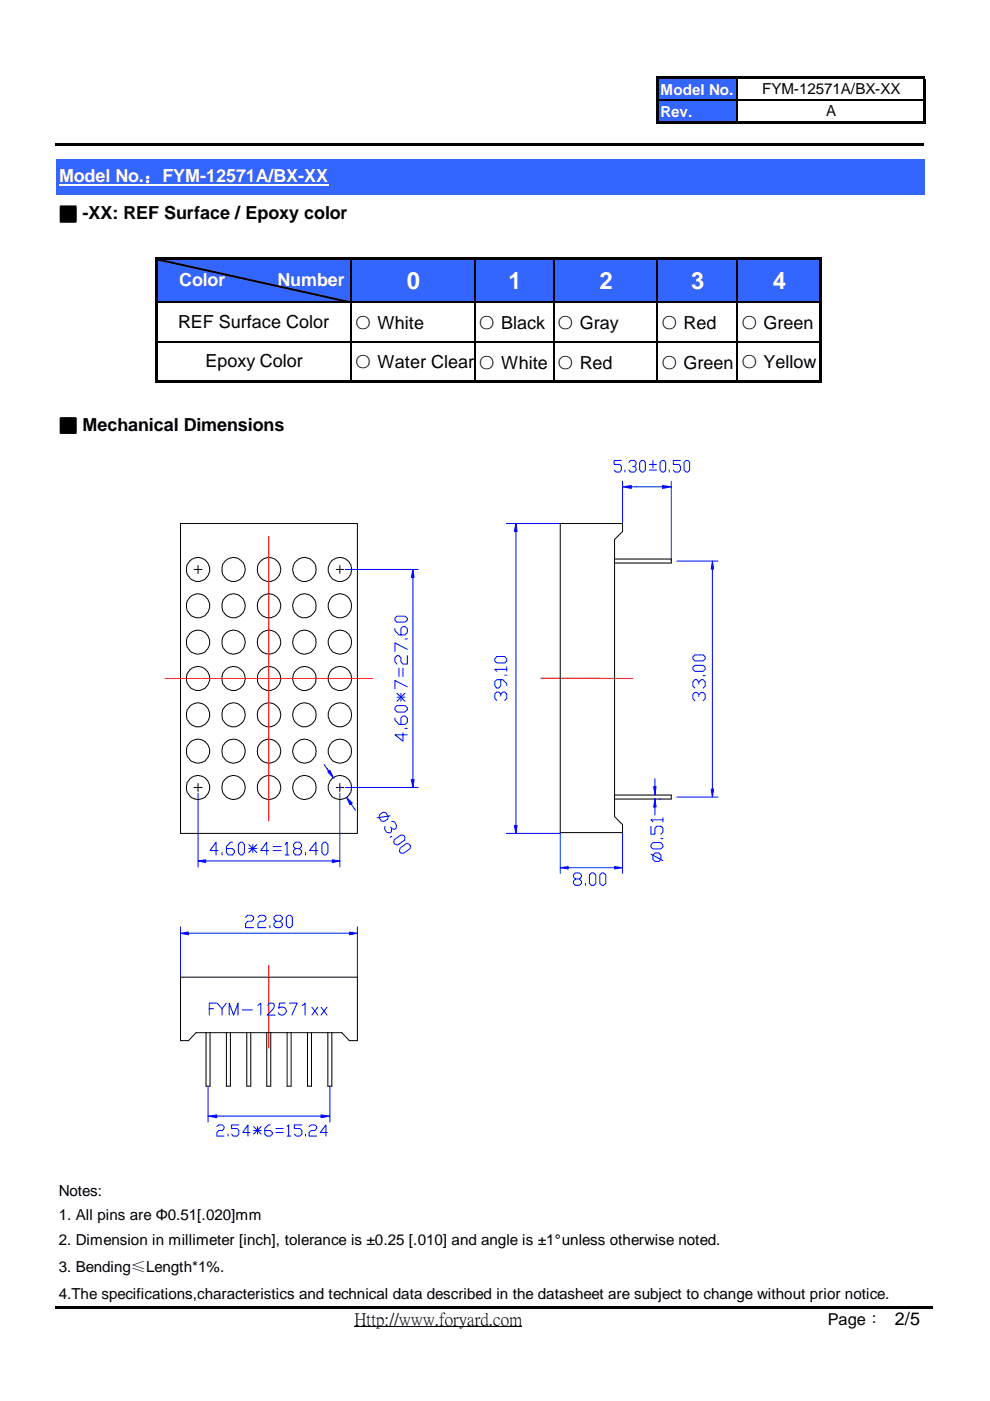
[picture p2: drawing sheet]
<svg xmlns="http://www.w3.org/2000/svg" width="210mm" height="297mm" viewBox="0 0 210 297" stroke-linecap="round" stroke-linejoin="round" font-family="sans-serif">
<g fill="#3365ff">
<path d="M139.4 16.5h17v9.6h-17z"/>
<path d="M11.9 33.7h184.1v7.6h-184.1z"/>
<path d="M33.1 54.8h140.9v9.4h-140.9z"/>
</g>
<path d="M12.5 39.1h57.1v.4h-57.1z" fill="#fff"/>
<path d="M33.4 55h.6l40.4 9.1h-.6zM75.2 281.3h35.5" fill="none" stroke="#000" stroke-width=".21"/>
<path d="M139.6 16.3h56.6v.5h-56.6zM11.8 30.5h184.2v.5h-184.2zM139.1 16.3h.5v9.9h-.5zM139.6 25.7h56.6v.5h-56.6zM195.7 16.8h.5v9.4h-.5zM33.4 54.5h140.8v.5h-140.8zM32.9 54.5h.5v26.6h-.5zM33.4 80.6h140.8v.5h-140.8zM173.7 55h.5v26.1h-.5zM11.8 277h186v.5h-186z" fill="#000"/>
<path d="M156.3 16.8v8.9M139.6 21.3h56.1M74.5 55v25.6M100.7 55v25.6M117.4 55v25.6M139.4 55v25.6M156.3 55v25.6M33.4 64.1h140.3M33.4 72.5h140.3" fill="none" stroke="#000" stroke-width=".25"/>
<path d="M33.4 55h.6l40.4 9.1h-.6z" fill-rule="evenodd" fill="#000"/>
<path d="M114.6 143.8h19.6M57 204.7v17.5" fill="none" stroke="#f00" stroke-width=".21"/>
<path d="M131.7 97.6h-1.5v.9h1.2l.3 .4v.8l-.3 .4h-.8l-.4-.4M132.5 99.7v.4M133.3 98l.4-.4h.8l.4 .4v.5l-.4 .4h-.4M134.5 98.9l.4 .3v.5l-.4 .4h-.8l-.4-.4M135.6 98l.5-.4h.4l.3 .4v1.7l-.3 .4h-.4l-.5-.4zM137.7 99.7h1.5M137.7 98.5h1.5M138.4 97.6v1.6M140 98l.4-.4h.4l.3 .4v1.7l-.3 .4h-.4l-.4-.4zM141.9 99.7v.4M144.3 97.6h-1.6v.9h1.2l.4 .4v.8l-.4 .4h-.8l-.4-.4M145 98l.5-.4h.4l.3 .4v1.7l-.3 .4h-.4l-.5-.4z" fill="none" stroke="#00f" stroke-width=".21"/>
<path d="M140.5 103l1.8 .2-1.8 .3z" fill="#00f"/>
<path d="M140.5 103l1.8 .2-1.8 .3z" fill="none" stroke="#00f" stroke-width=".21"/>
<path d="M132 103.2l1.9-.2v.5z" fill="#00f"/>
<path d="M132 103.2l1.9-.2v.5zM132 102v9M133.9 103.2h6.6M142.3 102v17M146.9 139.3l.4-.4h1.8l.4 .4v.4l-.4 .4h-1.8l-.4-.4zM146.9 141.5l.4-.4h1.8l.4 .4v.4l-.4 .4h-1.8l-.4-.4zM148.2 147.7v-.5l-.5-.4h-.4l-.4 .4v.9l.4 .5M148.2 147.2l.5-.4h.4l.4 .4v.9l-.4 .5M148.2 145v-.4l-.5-.5h-.4l-.4 .5v.9l.4 .4M148.2 144.6l.5-.5h.4l.4 .5v.9l-.4 .4M149.1 143.3h.4" fill="none" stroke="#00f" stroke-width=".21"/>
<path d="M150.8 167.3h.5l-.3 1.7z" fill="#00f"/>
<path d="M150.8 167.3h.5l-.3 1.7z" fill="none" stroke="#00f" stroke-width=".21"/>
<path d="M151 119l.3 1.6h-.5z" fill="#00f"/>
<path d="M143.5 119h8.7M151 119l.3 1.6h-.5zM151 120.6v46.7M143.5 169h8.7" fill="none" stroke="#00f" stroke-width=".21"/>
<path d="M56.6 230.3h.8" fill="none" stroke="#000" stroke-width=".21"/>
<path d="M118.8 184l1.7-.3v.5z" fill="#00f"/>
<path d="M118.8 184l1.7-.3v.5z" fill="none" stroke="#00f" stroke-width=".21"/>
<path d="M130.3 183.7l1.7 .3-1.7 .2z" fill="#00f"/>
<path d="M118.8 176.5v8.7M132 176.5v8.7M120.5 184h9.8M122 186.4l-.4-.5v-.4l.4-.4h.9l.4 .4v.4l-.4 .5h-.9l-.4 .5v.4l.4 .4h.9l.4-.4v-.4l-.4-.5M124.1 187.3v.4M125 185.5l.4-.4h.5l.4 .4v1.8l-.4 .4h-.5l-.4-.4zM127.2 185.5l.4-.4h.4l.4 .4v1.8l-.4 .4h-.4l-.4-.4zM130.3 183.7l1.7 .3-1.7 .2z" fill="none" stroke="#00f" stroke-width=".21"/>
<path d="M70.4 182.3l1.7 .2-1.7 .4z" fill="#00f"/>
<path d="M70.4 182.3l1.7 .2-1.7 .4z" fill="none" stroke="#00f" stroke-width=".21"/>
<path d="M42 182.5l1.6-.2v.6z" fill="#00f"/>
<g fill="none" stroke="#00f" stroke-width=".21">
<path d="M42 168.1v15.7M49.3 178.6h-.4l-.9 .9v1.3l.4 .5h.9l.4-.5v-.5l-.4-.4h-1.3M51 178.6h.4l.4 .5v1.7l-.4 .5h-.4l-.5-.5v-1.7zM52.7 179.9h1.7M52.7 179.1l1.7 1.7M53.6 179.1v1.7M54.4 179.1l-1.7 1.7M57.9 179.5h1.7M60.5 179.1l.4-.5v2.7M62.7 179.9l-.5-.4v-.4l.5-.5h.8l.4 .5v.4l-.4 .4h-.8l-.5 .4v.5l.5 .5h.8l.4-.5v-.5l-.4-.4M68.7 178.6h.4l.4 .5v1.7l-.4 .5h-.4l-.5-.5v-1.7zM72.1 168.1v15.7"/>
<path d="M42 182.5l1.6-.2v.6zM43.6 182.5h26.8M46.2 180.3h-1.7l1.3-1.7v2.7M47.1 180.8v.5M52.1 194.5l.4-.4h.8l.5 .4v.4l-.5 .4h-.8l-.4 .5v.9h1.7M54.7 194.5l.4-.4h.9l.4 .4v.4l-.4 .4h-.9l-.4 .5v.9h1.7M57 180.3h-1.7l1.3-1.7v2.7M57.2 196.3v.4M57.9 180.3h1.7M58.5 195.3l-.4-.4v-.4l.4-.4h.9l.5 .4v.4l-.5 .4h-.9l-.4 .5v.5l.4 .4h.9l.5-.4v-.5l-.5-.5M60.5 181.3h.8M60.7 194.5l.4-.4h.5l.4 .4v1.8l-.4 .4h-.5l-.4-.4z"/>
<path d="M64.8 180.8v.5M67.4 180.3h-1.8l1.4-1.7v2.7"/>
</g>
<path d="M74.1 197.6l1.7 .3-1.7 .3z" fill="#00f"/>
<path d="M74.1 197.6l1.7 .3-1.7 .3z" fill="none" stroke="#00f" stroke-width=".21"/>
<path d="M38.3 197.9l1.7-.3v.6z" fill="#00f"/>
<g fill="none" stroke="#00f" stroke-width=".21">
<path d="M83.7 131.1l.5-.5h1.7l.5 .5v.4l-.5 .4h-1.7l-.5-.4zM83.7 133.3v.4l.9 .9h1.3l.5-.5v-.8l-.5-.5h-.5l-.4 .5v1.3M85.9 135.5h.5M86.4 139v1.8h-1l-.4-.5v-.9l-.4-.4h-.4l-.5 .4v.9l.5 .5M86.4 137.7l-2.7-1.4v1.8M83.7 150l.5-.4h1.7l.5 .4v.5l-.5 .5h-1.7l-.5-.5zM83.7 152.2v.5l.9 .9h1.3l.5-.4v-1l-.5-.4h-.5l-.4 .4v1.4M84.2 147.8h1.7M84.2 147l1.7 1.7M84.6 141.6v1.8M85 147v1.7M85.4 155.4v1.7l-1.7-1.3h2.7"/>
<path d="M85.4 141.6v1.8M85.9 154.4h.5M85.9 147l-1.7 1.7M86.4 145.6l-2.7-1.3v1.7M38.3 197.9l1.7-.3v.6zM38.3 196.5v10.8M40 197.9h34.1M75.8 196.5v10.8"/>
</g>
<path d="M38.3 111h37.5v65.7h-37.5zM69.3 162.9l.4 .6" fill="none" stroke="#000" stroke-width=".21"/>
<path d="M87.2 165.3h.6l-.3 1.7z" fill="#00f"/>
<path d="M87.2 165.3h.6l-.3 1.7z" fill="none" stroke="#00f" stroke-width=".21"/>
<path d="M87.5 120.7l.3 1.7h-.6z" fill="#00f"/>
<path d="M73.2 120.7h15.4M87.5 120.7l.3 1.7h-.6zM87.5 122.4v42.9M105.3 139.2h1.7l.4 .5v.4l-.4 .4h-1.7l-.4-.4v-.4zM106.2 147.6v-.4l-.5-.5h-.4l-.4 .5v.9l.4 .4M106.2 147.2l.4-.5h.4l.4 .5v.9l-.4 .4M106.2 144.1v1.3l-.5 .5h-.4l-.4-.5v-.9l.4-.4h1.3l.8 .8v.5M107 143.2h.4M107.4 141.9h-2.5l.4 .4M107.4 141.4v.9M73.2 167h15.4" fill="none" stroke="#00f" stroke-width=".21"/>
<path d="M109.4 111l.2 1.7h-.5z" fill="#00f"/>
<path d="M109.4 111l.2 1.7h-.5z" fill="none" stroke="#00f" stroke-width=".21"/>
<path d="M109.1 175h.5l-.2 1.7z" fill="#00f"/>
<g fill="none" stroke="#00f" stroke-width=".21">
<path d="M107.4 111h11.4M109.4 112.7v62.3M68.7 162.1l1 1.4M74.4 170.4l1 1.4M80.5 172.7l.7-.5 .6 .1 .5 .8-.1 .6-.8 .5-.5-.1-.6-.8zM81.6 175.2l-.1 .6 .5 .6 .6 .2 .4-.2 .1-.7M82.7 173l-2.8 .4M83.1 174.2h.6l.4 .8-.1 .6-.3 .3-.6-.2-.3-.4M83.1 177.3l-.4 .2M83.6 178.1l1.4-1.1 .6 .1 .3 .4-.1 .6-1.5 1.1-.6-.2-.2-.4zM84.8 179.8l1.4-1 .6 .2 .2 .3v.6l-1.5 1-.6-.1-.2-.3zM107.4 176.7h11.4"/>
<path d="M109.1 175h.5l-.2 1.7zM44.4 213.9h.9M45.9 212.7h-1.5v2.5M46.1 212.7l1 1.2v1.3M48 212.7l-.9 1.2M48.6 215.2v-2.5l.9 2.5 1-2.5v2.5M51.4 214.1h2.1M54.7 213.2l.6-.5v2.5M56.8 213.3l.2-.5 .2-.1h.5l.4 .2a.92 .92 0 0 1-.3 1.1l-1.2 1.2h1.7M60.5 212.7h-1.2l-.2 1.1a.9 .9 0 0 1 1.4-.1 .9 .9 0 0 1-.2 1.4 .9 .9 0 0 1-1.3-.4M61.4 212.7h1.6l-1.1 2.5M64.1 213.2l.6-.5v2.5"/>
<path d="M66.1 213.5l1.3 1.7M67.4 213.5l-1.3 1.7M68.1 213.5l1.2 1.7M69.3 213.5l-1.2 1.7"/>
</g>
<g fill="none" stroke="#000" stroke-width=".21">
<path d="M42 119.9v1.7M47.6 119.1a2.53 2.53 0 0 1 4.1 .4 2.53 2.53 0 0 1-1.7 3.8l-1.1-.1a2.56 2.56 0 0 1-1.8-2l.1-1.3zM55.1 119.1a2.51 2.51 0 0 1 4.1 .3 2.51 2.51 0 0 1-1.5 3.8l-1.1 .1a2.59 2.59 0 0 1-1.5-4.2zM70.3 119a2.53 2.53 0 0 1 4 .6 2.53 2.53 0 0 1-1.8 3.7l-1-.1a2.48 2.48 0 0 1-1.9-2v-.9zM72.1 119.9v1.7M118.8 111h13.2v1.7l-1.7 1.7v58.7l1.7 1.7v1.7h-13.2zM130.3 118.5h12v.9h-12M41.1 120.7h1.7M55.1 134.5a2.49 2.49 0 0 1 4.2 .5 2.49 2.49 0 0 1-2.1 3.6 2.49 2.49 0 0 1-2.5-3.3zM71.3 120.7h1.6M40.2 149.8a2.53 2.53 0 0 1 4 .7 2.53 2.53 0 0 1-1.8 3.6h-.8a2.62 2.62 0 0 1-2.1-2.1l.1-1.3zM47.6 149.9a2.51 2.51 0 0 1 4 .3 2.51 2.51 0 0 1-1.5 3.8 1.99 1.99 0 0 1-1.7-.2l-.5-.3a2.1 2.1 0 0 1-.8-1.5l.1-1.3z"/>
<path d="M47.9 141.9a2.53 2.53 0 0 1 3.9 1 2.53 2.53 0 0 1-1.8 3.5l-1.1-.1a2.56 2.56 0 0 1-1.8-2v-.9a2.1 2.1 0 0 1 .8-1.5zM55.1 149.9a2.51 2.51 0 0 1 4.1 .3 2.51 2.51 0 0 1-1.5 3.8l-1.1 .1a2.59 2.59 0 0 1-1.5-4.2zM55.5 157.3a2.48 2.48 0 0 1 3.9 1.3 2.48 2.48 0 0 1-2.7 3.1 2.48 2.48 0 0 1-1.8-3.7zM55.5 141.9a2.53 2.53 0 0 1 3.8 1 2.53 2.53 0 0 1-1.8 3.5h-.9a2.59 2.59 0 0 1-1.1-4.5zM70.3 149.8a2.53 2.53 0 0 1 4 .7 2.53 2.53 0 0 1-1.8 3.6h-.9l-.4-.2a2.82 2.82 0 0 1-1.6-1.9v-.9zM70.4 141.9a2.53 2.53 0 0 1 3.9 1 2.53 2.53 0 0 1-1.8 3.5l-1-.1a2.48 2.48 0 0 1-1.9-2l.1-1.1zM41.1 167h1.7M42 166.1v1.7M71.3 167h1.6M72.1 166.1v1.7M130.3 168.6h12v.8h-12M38.3 207.2h37.5v13.4h-1.7l-1.6-1.7h-30.9l-1.6 1.7h-1.7z"/>
<path d="M56.6 218.9v11.4M57.4 218.9v11.4"/>
<circle cx="41.9" cy="120.8" r="2.51"/>
<circle cx="41.9" cy="136.2" r="2.5"/>
<circle cx="49.5" cy="136.1" r="2.51"/>
<circle cx="64.5" cy="136.2" r="2.52"/>
<circle cx="64.6" cy="120.7" r="2.5"/>
<circle cx="72" cy="136.1" r="2.49"/>
<circle cx="41.9" cy="143.9" r="2.51"/>
<circle cx="41.9" cy="159.3" r="2.5"/>
<circle cx="49.5" cy="159.3" r="2.51"/>
<circle cx="64.5" cy="159.3" r="2.52"/>
<circle cx="64.6" cy="143.8" r="2.5"/>
<circle cx="64.6" cy="151.5" r="2.5"/>
<circle cx="72" cy="159.3" r="2.49"/>
<circle cx="41.9" cy="167" r="2.5"/>
<circle cx="49.5" cy="167" r="2.51"/>
<circle cx="57" cy="167" r="2.51"/>
<circle cx="64.5" cy="167" r="2.52"/>
<circle cx="72" cy="167" r="2.49"/>
</g>
<path d="M69.5 163.7l.4-.4 .8 1.6z" fill="#00f"/>
<path d="M69.5 163.7l.4-.4 .8 1.6z" fill="none" stroke="#00f" stroke-width=".21"/>
<path d="M73.5 169.1l1.2 1.2-.5 .3z" fill="#00f"/>
<g fill="none" stroke="#00f" stroke-width=".21">
<path d="M70.7 164.9h.1M71.9 167h.4M72.1 166.8v.4M73.5 169.1l1.2 1.2-.5 .3zM73.5 169.1h.1M138 175.2v1.7h.9v-1.3l.4-.4h.8l.4 .4v.8l-.4 .5M138.4 178.6h1.7l.4 .6v.4l-.4 .4h-1.7l-.4-.4v-.4zM138.9 165.1v1.7M138.9 171.1v1.7M139.9 169.4h.1M140.1 177.8h.4M140.5 173.8h-2.5l.4 .4"/>
<path d="M140.5 173.4v.8M138 181.1l2.5 1.4M138.9 180.8h.8l.4 .6v.8l-.4 .4h-.8l-.5-.4v-.8z"/>
</g>
<path d="M57 113.7v60.4M35 143.8h44" fill="none" stroke="#f00" stroke-width=".21"/>
<g fill="none" stroke="#000" stroke-width=".21">
<path d="M47.8 126.7a2.52 2.52 0 0 1 3.9 .7 2.52 2.52 0 0 1-1.7 3.6l-1.1-.1a2.56 2.56 0 0 1-1.8-2l.1-1.3zM55.3 126.7a2.52 2.52 0 0 1 3.9 .7 2.52 2.52 0 0 1-1.7 3.6h-.9a2.57 2.57 0 0 1-1.3-4.3zM70.3 126.7a2.53 2.53 0 0 1 4 .6 2.53 2.53 0 0 1-1.8 3.7l-1-.1a2.48 2.48 0 0 1-1.9-2v-.9z"/>
<circle cx="41.9" cy="128.5" r="2.51"/>
<circle cx="64.6" cy="128.4" r="2.5"/>
</g>
<path d="M138.6 166.8h.5l-.2 1.7z" fill="#00f"/>
<path d="M138.6 166.8h.5l-.2 1.7z" fill="none" stroke="#00f" stroke-width=".21"/>
<path d="M138.9 169.4l.2 1.7h-.5z" fill="#00f"/>
<g fill="none" stroke="#00f" stroke-width=".21">
<path d="M138.8 169.4h.1M138.9 169.4l.2 1.7h-.5zM138.9 168.5h.1M138.9 169.4h.1M46 238.8l.4-.3h.8l.3 .3v.5l-.3 .4h-.8l-.4 .4v.8h1.5M50.6 238.5h-1.5v.8h1.2l.3 .4v.8l-.3 .4h-.9l-.3-.4M53.8 239.7h1.6M53.8 238.8l1.6 1.7M54.6 238.8v1.7M55.4 238.8l-1.6 1.7M57.3 238.5h-.4l-.8 .8v1.2l.5 .4h.7l.4-.4v-.4l-.4-.4h-1.2M58.5 239.3h1.5"/>
<path d="M60.9 238.8l.3-.3v2.4M64 238.5h-1.6v.8h1.2l.4 .4v.8l-.4 .4h-.8l-.4-.4M65.5 238.8l.5-.3h.7l.4 .3v.5l-.4 .4h-.7l-.5 .4v.8h1.6M69.9 230.3v7.6M48.3 240.5v.4M53 240.1h-1.5l1.1-1.6v2.4M58.5 240.1h1.5M60.9 240.9h.7M64.8 240.5v.4M69.4 240.1h-1.5l1.2-1.6v2.4"/>
</g>
<path d="M43.7 218.9v11.4h.8v-11.4M48 218.9v11.4h.9v-11.4M52.3 218.9v11.4h.9v-11.4M60.9 218.9v11.4h.8v-11.4M65.2 218.9v11.4h.8v-11.4M69.5 218.9v11.4h.9v-11.4" fill="none" stroke="#000" stroke-width=".21"/>
<path d="M68.1 236.4l1.8 .2-1.8 .4z" fill="#00f"/>
<path d="M44.1 230.3v7.6M68.1 236.4l1.8 .2-1.8 .4z" fill="none" stroke="#00f" stroke-width=".21"/>
<path d="M44.1 236.6l1.9-.2v.6z" fill="#00f"/>
<path d="M44.1 236.6l1.9-.2v.6zM46 236.6h22.1" fill="none" stroke="#00f" stroke-width=".21"/>
<g font-size="5.1" fill="#fff">
<text x="86.3" y="61.2">0</text>
<text x="107.8" y="61.3">1</text>
<text x="127.1" y="61.3">2</text>
<text x="146.6" y="61.3">3</text>
<text x="163.8" y="61.2">4</text>
</g>
<g font-size="3.8" fill="#fff">
<text x="12.5" y="38.7">Model No.：FYM-12571A/BX-XX</text>
<text x="38" y="60.7">Color</text>
<text x="58.8" y="60.7">Number</text>
</g>
<g font-size="3.8">
<text x="12.5" y="46.6">■ -XX: REF Surface / Epoxy color</text>
<text x="37.8" y="69.5">REF Surface Color</text>
<text x="75.1" y="69.7">○ White</text>
<text x="101.3" y="69.8">○ Black</text>
<text x="118" y="69.8">○ Gray</text>
<text x="140" y="69.8">○ Red</text>
<text x="157" y="69.7">○ Green</text>
<text x="43.6" y="77.9">Epoxy Color</text>
<text x="75.1" y="78.1">○ Water Clear</text>
<text x="101.3" y="78.1">○ White</text>
<text x="118" y="78.1">○ Red</text>
<text x="140" y="78.1">○ Green</text>
<text x="157" y="78.1">○ Yellow</text>
<text x="12.5" y="91.4">■ Mechanical Dimensions</text>
<text x="75.2" y="280.8">Http://www.foryard.com</text>
</g>
<text font-size="3.5" x="175.5" y="280.9">Page： 2/5</text>
<g font-size="3.2" fill="#fff">
<text x="140" y="20.1">Model No.</text>
<text x="140" y="24.8">Rev.</text>
</g>
<g font-size="3.2">
<text x="161.6" y="19.9">FYM-12571A/BX-XX</text>
<text x="175.2" y="24.6">A</text>
<text x="12.4" y="253.7">Notes:</text>
<text x="12.4" y="258.6">1. All pins are Φ0.51[.020]mm</text>
<text x="12.4" y="264">2. Dimension in millimeter [inch], tolerance is ±0.25 [.010] and angle is ±1° unless otherwise noted.</text>
<text x="12.4" y="269.7">3. Bending≤Length*1%.</text>
<text x="12.4" y="275.5">4.The specifications,characteristics and technical data described in the datasheet are subject to change without prior notice.</text>
</g>
</svg>
